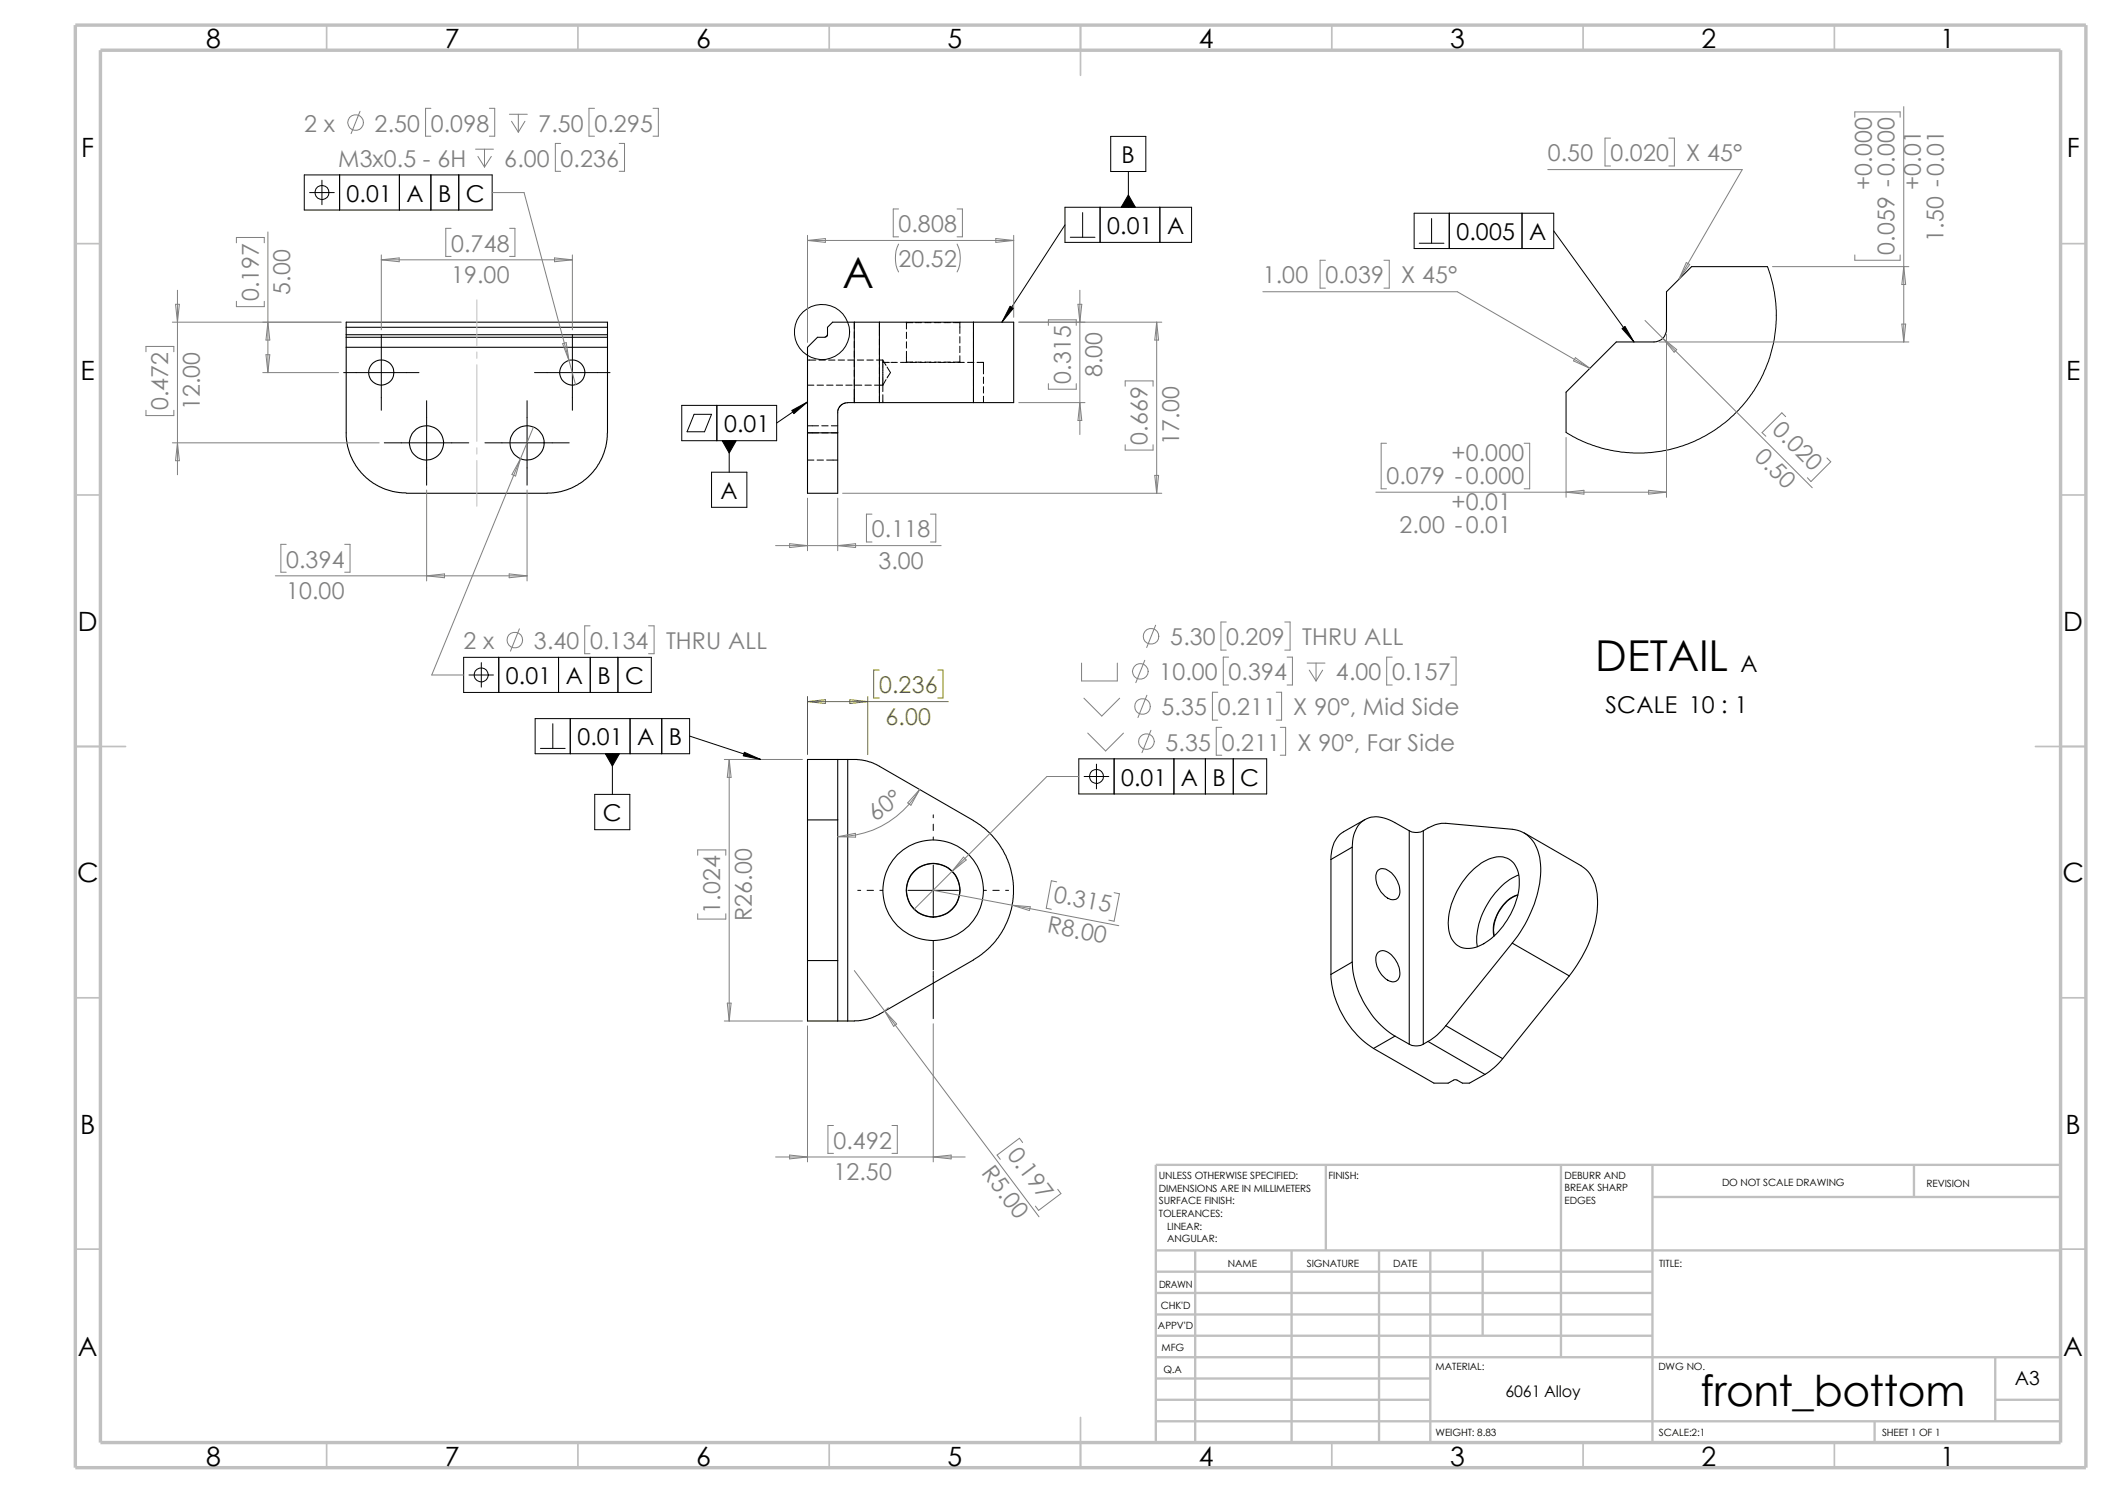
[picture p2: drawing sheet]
<svg xmlns="http://www.w3.org/2000/svg" width="420mm" height="297mm" viewBox="0 0 420 297" stroke-linecap="round" stroke-linejoin="round" font-family="sans-serif">
<g fill="none" stroke="#c0c0c0" stroke-width=".34">
<path d="M65 5v5M115 5v5M165 5v5M215 5v10M265 5v5M315 5v5M365 5v5M15 48.5h5M410 48.5h5M15 98.5h5M410 98.5h5M15 148.5h10"/>
<path d="M405 148.5h10M15 198.5h5M410 198.5h5M15 248.5h5M410 248.5h5M65 287v5M115 287v5M165 287v5M215 282v10M265 287v5M315 287v5M365 287v5"/>
</g>
<g fill="none" stroke="#c0c0c0" stroke-width=".47">
<path d="M263.8 231.7v17.1M310.6 231.7v38.3M328.8 231.7v55.3M328.8 238.1h81.2M380.8 231.7v6.4M410 231.7h-180v55.3M230 253h98.8M230 257.2h98.8M230 248.8h180M237.8 248.8v38.2M257 248.8v38.2M274.4 248.8v38.2"/>
<path d="M284.6 248.8v38.2M295 248.8v16.9M230 278.5h54.6M230 270h180M230 274.2h54.6M230 261.5h98.8M230 265.7h98.8M397 278.5h13M397 270v12.7M230 282.7h180M373 282.7v4.3"/>
</g>
<path d="M15 5h400v287h-400zM20 10h390v277h-390z" fill="none" stroke="#c0c0c0" stroke-width=".68" stroke-linecap="butt"/>
<g fill="none" stroke="#000" stroke-width=".21">
<path d="M351.6 53h-15.1l-4.9 5v7.5a2.46 2.46 0 0 1-2.5 2.5h-7.5l-10 10v8M68.9 67.1v19.9l.2 1.7 .5 1.7 .8 1.6 1 1.5 .9 1.1 1.7 1.4 1.3 .7 1.6 .7 1.8 .5 2.1 .2M68.9 66.6v.5M68.9 67.1h52M68.9 66.6v-2.5h52v2.5M68.9 69.1h52M68.9 66.6h52M68.9 65.1h52M120.9 66.6v.5M120.9 67.1v19l-.3 2.2-.5 2-.9 1.9-1.6 2.1-1.6 1.5-1.7 1-1.3 .6-1.5 .4-1.8 .3h-28.8M164.2 67.1h-1.6l-1.9 2v17M170 64.1h-4.3l-1.1 1v1.5l-.2 .4-.2 .1"/>
<path d="M170 64.1h5M170 64.1v16M175 64.1h18.7M175 64.1v16M193.7 64.1v16M193.7 64.1h8v16h-8M160.7 86.1h6M166.7 86.1v12h-6v-12M170 80.1l-1.9 .1-.6 .2-.5 .6-.3 .7v4.4M170 80.1h5M175 80.1h18.7M166.7 151.1h-6v12"/>
<path d="M166.7 151.1v12M166.7 151.1h2M168.7 151.1l2.9 .1 2.7 .9 19.4 11.1M168.7 151.1v52M160.7 163.1v28M160.7 163.1h6M166.7 163.1v28M193.6 163.2l2.7 1.9 2 2.2 1.2 1.8 .7 1.2 .9 2.6 .5 3.3-.1 3.1-.8 3.2-1.6 3.2-1 1.5-1.2 1.3-2.3 1.8-19.9 11.6-1.5 .7-1.3 .3-3.2 .2M264.8 171v22.8M269 168.5v22.9M269 168.5l-4.2 2.5M271.5 163.1l-4.2 2.4a5.9 5.9 0 0 0-2.5 5.5"/>
<path d="M274.2 173.1a2.09 2.09 0 0 1 2.7 .6 4.5 4.5 0 0 1 1.4 4.7 1.61 1.61 0 0 1-2.5 .1 4.8 4.8 0 0 1-1.9-5zM280.4 165.3a3 3 0 0 0 2.8 0M280.4 165.3l-2.9-1.6a5.8 5.8 0 0 0-6.4-.4 6.4 6.4 0 0 0-2.1 5.2M280.4 165.3v42.4M283.2 165.3a7.2 7.2 0 0 1 4.5-1.5l13.2 1.2a6 6 0 0 1 5.3 4.9 18.7 18.7 0 0 1-2 12.4l-1.7 3.1-1.6 2.2M283.2 165.3v42.4M292.7 173.4a8.2 8.2 0 0 1 6.3-2.9 4.5 4.5 0 0 1 3.3 5 15.5 15.5 0 0 1-7.6 12.5 4.1 4.1 0 0 1-5.9-1.3 10.6 10.6 0 0 1 .8-8.8 15.4 15.4 0 0 1 3.1-4.5zM302 178a7.7 7.7 0 0 0-4.8 8.2h.1M302 178.1a7.5 7.5 0 0 0-4.8 6l-.1 .9 .2 1.1M302.1 174.1a14.2 14.2 0 0 0-7.2 7.8 12.3 12.3 0 0 0-1 6.4M303.2 165.7l11.3 6.5a7.3 7.3 0 0 1 3.3 6.3 23.2 23.2 0 0 1-5 14.9l-.6 .7M160.7 191.1h6"/>
<path d="M160.7 191.1v12h6M166.7 191.1v12M264.8 193.8a19 19 0 0 0 8.5 14.8M269 191.4a18.8 18.8 0 0 0 8.5 14.7M269 191.4l-4.2 2.4M274.2 189.4a1.97 1.97 0 0 1 2.7 .6 4.4 4.4 0 0 1 1.4 4.7 1.57 1.57 0 0 1-2.5 .1 4.8 4.8 0 0 1-1.9-4.9zM300.9 187.6l-13.2 16.4M300.9 187.6l11.3 6.5M312.2 194.1l-13.2 16.5M166.7 203.1h2M273.3 208.6l12 6.9h2.8l1.2-.7h.4l1.3 .7h1.4l3-1.8M277.5 206.1l2.9 1.6"/>
<path d="M277.5 206.1l-4.2 2.5M280.4 207.7a3 3 0 0 0 2.8 0M284.1 207.2l-.9 .5M284.1 207.2l11.3 6.5M287.7 204l11.3 6.6M287.7 204a11.5 11.5 0 0 1-3.6 3.2M299 210.6a13.9 13.9 0 0 1-3.6 3.1"/>
<circle cx="75.9" cy="74.1" r="2.5"/>
<circle cx="113.9" cy="74.1" r="2.5"/>
<circle cx="84.9" cy="88.1" r="3.4"/>
<circle cx="104.9" cy="88.1" r="3.4"/>
<circle cx="185.6" cy="177.1" r="5.4"/>
<circle cx="185.6" cy="177.1" r="5.3"/>
<circle cx="185.7" cy="177.1" r="10"/>
</g>
<g fill="none" stroke="#000" stroke-width=".2">
<path d="M60.5 34.8h37.4v7h-37.4zM61.6 38.3h4.9M64.1 35.9v4.8M67.6 34.8v7M79.5 34.8v7M85.7 34.8v7M91.3 34.8v7M221 27.1h7v7h-7zM224.5 34.1v7.1M211.9 41.2h25.2v7h-25.2zM211.9 44.7l-12.6 19.4M212.9 47.2h4.9"/>
<path d="M215.4 42.3v4.9M218.9 41.2v7M230.8 41.2v7M281.3 42.4h27.8v7h-27.8zM282.4 48.4h4.9M284.8 43.5v4.9M288.3 42.4v7M302.8 42.4v7M309.1 45.9l16 22.1M351.6 53l.8 2.5a27.4 27.4 0 0 1-10 29.2 27.4 27.4 0 0 1-30.8 1.3M68.4 74.1h15M75.9 66.6v15"/>
<path d="M84.9 79.7v16.8M104.9 79.7v16.8M106.3 74.1h15.1M113.9 66.6v15M160.7 76.6h1.2M160.7 71.6h1.6M160.7 80l-6.2 4.2M162.6 76.6h1.2M162.9 71.6h1.3M164.5 76.6h1.2M164.8 71.6h1.3M166.4 76.6h1.2"/>
<path d="M166.8 71.6h1.2M168.3 76.6h1.2M168.7 71.6h1.2M170 64.1v1.3M170 66v1.3M170 67.9v1.3M170 69.8v1.3M170 71.7v1.3M170 73.6v1.3M170 75.5v1.3M170 77.4v1.3M170 78.8v1.3"/>
<path d="M170.2 76.6h1.2M170.6 71.6h1.2M172.1 76.6h1.3M172.5 71.6h1.2M174.4 71.6h1.2v6.3M175 64.1v1.3M175 65.5v1.3M175 67.4v1.3M175 69.3v1.3M175 71.2v1.3M175 73.1v1.3M175 75v1.3"/>
<path d="M175 76.9v1.3M175 78.8v1.3M175.6 71.6l.7 1.1M175.6 78.5v1.6M175.6 72.1h1.3M176.3 75.5l-.7 1.1h-1.6M176.5 73l.7 1.1-.7 1.1M177.2 72.1h1.3M179.2 72.1h12.7M180.3 64.1v.1M180.3 64.2h1.3M180.3 69.9v2.2"/>
<path d="M180.3 64.2v1.2M180.3 66.1v1.3M180.3 68v1.3M182.1 64.2h1.2M184 64.2h1.3M185.9 64.2h1.3M187.8 64.2h1.3M189.7 64.2h1.3M191 70.8v1.3M191 64.2v2.1M191 67v1.2M191 68.9v1.2"/>
<path d="M191 64.1v.1M192.5 72.1h1.3M193.7 64.1v1.3M193.7 66v1.3M193.7 67.9v1.3M193.7 69.8v1.3M193.7 71.7v1.3M193.7 73.6v1.3M193.7 75.5v1.3M193.7 77.4v1.3M193.7 78.8v1.3M194.4 72.1h1.3v2.3"/>
<path d="M195.7 75v1.3M195.7 76.9v1.3M195.7 78.8v1.3M76.5 88.1h16.8M96.5 88.1h16.7M135.6 80.6h18.9v7.1h-18.9zM138.1 82.4h3.5l-1.4 3.5h-3.5zM141.6 93.9h7v7h-7zM142.6 80.6v7.1M145.1 87.7v6.2M160.7 86.1h2.2M160.7 91.5h1.2"/>
<path d="M160.7 84.7h2.2M162.6 91.5h1.2M163.5 86.1h1.3M163.5 84.7h1.3M164.5 91.5h2.2M165.4 86.1h1.3M165.4 84.7h1.3M92.2 130.8h37.4v7h-37.4zM93.3 134.3h4.9M95.8 131.8v4.9M99.2 130.8v7M111.1 130.8v7"/>
<path d="M117.4 130.8v7M122.9 130.8v7M106.5 143h30.7v6.9h-30.7zM107.5 148.9h4.9M110 144v4.9M113.5 143v6.9M118.3 158h7v7.1h-7zM121.8 149.9v8.1M125.3 143v6.9M131.7 143v6.9M137.2 146.4l14.1 4.7M214.6 151h37.4v6.9h-37.4z"/>
<path d="M215.7 154.5h4.9M218.1 152v4.9M221.7 151v6.9M233.6 151v6.9M239.8 151v6.9M245.4 151v6.9M170.6 177.1h.6M172.5 177.1h1.3M175 177.1h.6M180.6 177.1h10.1M185.7 162.1v.6M185.7 164v1.2"/>
<path d="M185.7 166.5v.6M185.7 172.1v10M195.7 177.1h.6M197.5 177.1h1.3M200.1 177.1h.6M185.7 187.1v5.9M185.7 193.3v9.3"/>
<circle cx="64.1" cy="38.3" r="1.4"/>
<circle cx="163.6" cy="66" r="5.5"/>
<circle cx="95.8" cy="134.3" r="1.4"/>
<circle cx="218.1" cy="154.5" r="1.4"/>
</g>
<path d="M94.9 59.6v9.1M94.9 70v1.3M94.9 72.6v15.2M94.9 89.1v1.2M94.9 91.6v9.1" fill="none" stroke="#c0c0c0" stroke-width=".2"/>
<g fill="none" stroke="#808080" stroke-width=".2">
<path d="M71.6 22.1l-1.8 4.5M85.7 21.5h-1v5.6h1M94.6 29.7h3.6M95.1 31.1l1.3 2.1M96.4 29.7v3.5M97.4 21.5h1v5.6h-1M97.7 31.1l-1.3 2.1M97.9 38.3h6.4l8.9 33.4M101.3 22.7h3.6M101.8 24.1l1.3 2.2M103.1 22.7v3.6M104.4 24.1l-1.3 2.2"/>
<path d="M111.5 28.5h-1v5.6h1M118.3 21.5h-1.1v5.6h1.1M123.2 28.5h1v5.6h-1M129.9 21.5h1.1v5.6h-1.1M307.9 33.7h38.7l-12.5 21.8M320.4 27.5h-1.1v5.5h1.1M332 27.5h1.1v5.5h-1.1M369 23.3v-1h9v1M378.8 21.2v46.8M35.3 57.7v36.7M47 48.3v-1.1h5.6v1.1M47 59.9v1.1h5.6v-1.1"/>
<path d="M53.3 46.1v28M75.9 51.7l3.5-.4v.8zM75.9 50.7v14.9M75.9 51.7h38M89.7 45.4h-1v5.6h1M101.4 45.4h1v5.6h-1M110.3 51.3l3.6 .4-3.6 .4zM113.9 50.7v14.9M160.7 47.8l3.5-.3v.7zM160.7 46.8v21.3M160.7 47.8h41M178.8 41.6h-1.1v5.5h1.1"/>
<path d="M178.8 48.6a6.4 6.4 0 0 0 0 5.5M190.4 41.6h1.1v5.5h-1.1M190.4 48.6a6.4 6.4 0 0 1 0 5.5M198.1 47.5l3.6 .3-3.6 .4zM201.7 46.8v16.3M214.8 57.7v28.7M251.2 58h38.7l26.4 15.3M263.7 51.8h-1.1v5.5h1.1M275.3 51.8h1.1v5.5h-1.1M335.5 52.2l.7 .4-2.1 2.9zM352.6 53h27.2M369 50.7v1.1h9v-1.1"/>
<path d="M378.8 53l.3 3.6h-.7zM29 70v-1.1h5.6v1.1M34.3 64.1h33.6M34.9 60.5h.8l-.4 3.6zM52.3 74.1h15.1M52.9 70.6h.8l-.4 3.5zM53.3 64.1l.4 3.5h-.8zM111.9 68.4l.7-.2 .6 3.5zM113.2 71.7l1.3 4.8M202.7 64.1h28.4M208.6 64.7v-1.1h5.5v1.1M208.6 76.3v1.1h5.5v-1.1"/>
<path d="M214.5 60.5h.7l-.4 3.6zM223.9 76.8v-1h5.5v1M230.1 64.1v34M230.1 64.1l.4 3.5h-.8zM313.4 71.2l2.9 2.1-3.2-1.5zM327.3 63.8l3.5 3.5M330.1 68h49.7M330.8 67.3l2.8 2.3-.5 .5zM330.8 67.3l29.8 29.7M331.6 66.5v32.4M378.4 64.5h.7l-.3 3.5zM29 81.6v1.1h5.6v-1.1"/>
<path d="M34.3 88.1h41.1M35.3 88.1l.4 3.6h-.8zM84.9 97.5v18.1M103.5 91.3l-.9 3.4-.7-.3zM104.9 97.5v18.1M106.1 85l-20.2 49.3h6.3M160.7 99.1v10.5M166.7 99.1v10.5M167.6 98.1h63.5M202.7 80.1h13.2M214.8 80.1l.4 3.6h-.7zM223.9 88.5v1h5.5v-1"/>
<path d="M229.7 94.6h.8l-.4 3.5zM273.7 97.9h57.9M275.8 88.2h-1v9h1M303.2 88.2h1.1v9h-1.1M311.6 97.9l3.5-.4v.8zM311.6 87v11.9M328 97.5l3.6 .4-3.6 .4zM355.3 82.9l-.8-.8-3.9 4 .7 .7M363.5 91.1l.7 .8-3.9 3.9-.7-.8M54.8 114.6h50.1M56.9 108.3h-1v5.5h1M68.6 108.3h1v5.5h-1"/>
<path d="M84.9 114.6l3.5-.4v.7zM101.3 114.2l3.6 .4-3.6 .3zM154.3 108.5h32.9M157.1 108.2l3.6 .3-3.6 .4zM166.7 108.5l3.5-.3v.7zM173.5 102.3h-1.1v5.5h1.1M185.1 102.3h1.1v5.5h-1.1M103.3 125.1l-1.7 4.4M117.4 124.5h-1.1v5.5h1.1M129 124.5h1.1v5.5h-1.1M215.2 131.9v3.6h7.1v-3.6M215.6 138.9l3.6 3.6 3.6-3.6"/>
<path d="M227.8 131.4l-1.8 4.4M228.2 138.3l-1.8 4.4M229.9 124.4l-1.8 4.4M242.3 137.7h-1.1v5.6h1.1M244 123.7h-1.1v5.6h1.1M244.4 130.7h-1v5.6h1M253.9 137.7h1.1v5.6h-1.1M255.6 123.7h1.1v5.6h-1.1M256.1 130.7h1v5.6h-1M260.1 131.9h3.5M260.5 133.3l1.3 2.2M261.8 131.9v3.6"/>
<path d="M263.1 133.3l-1.3 2.2M277 130.7h-1.1v5.6h1.1M288.6 130.7h1.1v5.6h-1.1M144.1 151.1h15.5M145.1 151.1l.4 3.5h-.8zM145.1 151.1v52M183 157.1a18.8 18.8 0 0 1-16.3 9.4M183 157.1l-1.8 3.1-.6-.5zM214.6 154.5h-6.3l-26.4 26.4M216.4 145.8l3.6 3.6 3.5-3.6M229 145.3l-1.8 4.4M243.1 144.7h-1.1v5.5h1.1"/>
<path d="M254.7 144.7h1.1v5.5h-1.1M138.8 170.1v-1h5.6v1M166.7 166.5l3.5-.7v.7zM185.7 177.1l15.7 3M191.7 170.5l.5 .6-2.8 2.2zM210.2 175.4l-1-.2-1 5.5 1 .2M221.7 177.6l1 .2-1 5.5-1.1-.3M138.8 181.8v1h5.6v-1M144.7 199.6h.8l-.4 3.5zM170 193.1l6 8M201.4 180.1l21.2 4M201.4 180.1l3.6 .3-.2 .7z"/>
<path d="M144.1 203.1h15.5M160.7 204.1v27M176 201.1l2.4 2.6-.6 .5zM176 201.1l30.7 41M176.7 200.4l-.9 .8M185.7 203.7v27.4M154.3 230.2h37.7M157.1 229.8l3.6 .4-3.6 .3zM165.8 223.9h-1.1v5.5h1.1M177.5 223.9h1v5.5h-1M185.7 230.2l3.5-.4v.7zM203.5 227.3l-.7-.9-4.4 3.4 .6 .8"/>
<path d="M210.4 236.6l.7 .8-4.5 3.4-.6-.9"/>
<circle cx="70.7" cy="24.4" r="1.56"/>
<circle cx="102.4" cy="127.3" r="1.56"/>
<circle cx="226.9" cy="133.6" r="1.56"/>
<circle cx="229" cy="126.6" r="1.56"/>
<circle cx="227.3" cy="140.5" r="1.56"/>
<circle cx="228.1" cy="147.5" r="1.56"/>
</g>
<path d="M224.5 38.8l1.4 2.4h-2.8zM157.5 81.7l3.2-1.7-2.8 2.3zM201 60.9l.6 .4-2.3 2.8zM322.7 65.4l.6-.5 1.8 3.1zM143.7 87.7h2.8l-1.4 2.4zM120.4 149.9h2.8l-1.4 2.5zM148.1 149.6l3.2 1.5-3.4-.7z" fill="#000" stroke="#000" stroke-width=".2"/>
<path d="M160.7 138.6v11.5M160.7 139.6h28M160.7 139.6l3.5-.4v.8zM169.1 139.2l3.5 .4-3.5 .4zM172.6 138.6v11.5M174.9 133.3h-1.1v5.6h1.1M186.6 133.3h1v5.6h-1" fill="none" stroke="#808000" stroke-width=".2"/>
<g font-size="8.5">
<text x="167.6" y="57.2">A</text>
<text x="317.4" y="133.5">DETAIL</text>
<text x="338.3" y="279.7">front_bottom</text>
</g>
<g font-size="5.3">
<text x="41" y="9.6">8</text>
<text x="88.5" y="9.6">7</text>
<text x="138.5" y="9.6">6</text>
<text x="188.5" y="9.6">5</text>
<text x="238.5" y="9.6">4</text>
<text x="288.5" y="9.6">3</text>
<text x="338.5" y="9.6">2</text>
<text x="386" y="9.6">1</text>
<text x="16.2" y="31.3">F</text>
<text x="411.2" y="31.3">F</text>
<text x="16" y="75.6">E</text>
<text x="411" y="75.6">E</text>
<text x="15.5" y="125.6">D</text>
<text x="410.5" y="125.6">D</text>
<text x="15.3" y="175.6">C</text>
<text x="410.3" y="175.6">C</text>
<text x="16" y="225.6">B</text>
<text x="411" y="225.6">B</text>
<text x="15.5" y="269.8">A</text>
<text x="410.5" y="269.8">A</text>
<text x="41" y="291.6">8</text>
<text x="88.5" y="291.6">7</text>
<text x="138.5" y="291.6">6</text>
<text x="188.5" y="291.6">5</text>
<text x="238.5" y="291.6">4</text>
<text x="288.5" y="291.6">3</text>
<text x="338.5" y="291.6">2</text>
<text x="386" y="291.6">1</text>
</g>
<g font-size="4.6" fill="#808080">
<text x="60.5" y="26.2">2 x</text>
<text x="74.5" y="26.2">2.50</text>
<text x="85.7" y="26.2">0.098</text>
<text x="107.1" y="26.2">7.50</text>
<text x="118.3" y="26.2">0.295</text>
<text x="67.3" y="33.1">M3x0.5 - 6H</text>
<text x="100.3" y="33.1">6.00 0.236</text>
<text x="307.9" y="32.1">0.50</text>
<text x="320.4" y="32.1">0.020</text>
<text x="335.5" y="32.1">X 45°</text>
<text x="372.4" y="37.8" transform="rotate(-90 372.4 37.8)">+0.000</text>
<text x="382.2" y="37.8" transform="rotate(-90 382.2 37.8)">+0.01</text>
<text x="178.8" y="46.2">0.808</text>
<text x="89.7" y="50.1">0.748</text>
<text x="178.8" y="53.2">20.52</text>
<text x="376.9" y="50.7" transform="rotate(-90 376.9 50.7)">0.059 -0.000</text>
<text x="386.7" y="48.1" transform="rotate(-90 386.7 48.1)">1.50 -0.01</text>
<text x="51.5" y="59.9" transform="rotate(-90 51.5 59.9)">0.197</text>
<text x="57.7" y="58.6" transform="rotate(-90 57.7 58.6)">5.00</text>
<text x="89.7" y="56.3">19.00</text>
<text x="251.2" y="56.4">1.00</text>
<text x="263.7" y="56.4">0.039</text>
<text x="278.8" y="56.4">X 45°</text>
<text x="213" y="76.3" transform="rotate(-90 213 76.3)">0.315</text>
<text x="219.3" y="75.1" transform="rotate(-90 219.3 75.1)">8.00</text>
<text x="33.5" y="81.6" transform="rotate(-90 33.5 81.6)">0.472</text>
<text x="39.8" y="81.6" transform="rotate(-90 39.8 81.6)">12.00</text>
<text x="228.3" y="88.5" transform="rotate(-90 228.3 88.5)">0.669</text>
<text x="234.6" y="88.5" transform="rotate(-90 234.6 88.5)">17.00</text>
<text x="352.4" y="85.7" transform="rotate(45 352.4 85.7)">0.020</text>
<text x="288.8" y="91.8">+0.000</text>
<text x="348.9" y="91.1" transform="rotate(45 348.9 91.1)">0.50</text>
<text x="275.8" y="96.2">0.079 -0.000</text>
<text x="288.8" y="101.5">+0.01</text>
<text x="173.5" y="106.9">0.118</text>
<text x="278.4" y="106">2.00 -0.01</text>
<text x="56.9" y="112.9">0.394</text>
<text x="174.8" y="113.2">3.00</text>
<text x="56.9" y="119.2">10.00</text>
<text x="92.2" y="129.1">2 x</text>
<text x="106.2" y="129.1">3.40</text>
<text x="117.4" y="129.1">0.134</text>
<text x="132.5" y="129.1">THRU ALL</text>
<text x="232.8" y="128.4">5.30</text>
<text x="244" y="128.4">0.209</text>
<text x="259.1" y="128.4">THRU ALL</text>
<text x="230.6" y="135.3">10.00</text>
<text x="244.4" y="135.3">0.394</text>
<text x="265.8" y="135.3">4.00</text>
<text x="277" y="135.3">0.157</text>
<text x="231.1" y="142.3">5.35</text>
<text x="242.3" y="142.3">0.211</text>
<text x="257.3" y="142.3">X 90°, Mid Side</text>
<text x="231.9" y="149.3">5.35</text>
<text x="243.1" y="149.3">0.211</text>
<text x="258.1" y="149.3">X 90°, Far Side</text>
<text x="174.2" y="163.6" transform="rotate(-37 174.2 163.6)">60°</text>
<text x="209.5" y="179.4" transform="rotate(11 209.5 179.4)">0.315</text>
<text x="143.3" y="181.8" transform="rotate(-90 143.3 181.8)">1.024</text>
<text x="149.6" y="183.2" transform="rotate(-90 149.6 183.2)">R26.00</text>
<text x="208.2" y="185.5" transform="rotate(11 208.2 185.5)">R8.00</text>
<text x="165.8" y="228.5">0.492</text>
<text x="195.2" y="233.3" transform="rotate(53 195.2 233.3)">R5.0</text>
<text x="200.2" y="229.7" transform="rotate(53 200.2 229.7)">0.197</text>
<text x="165.8" y="234.8">12.50</text>
</g>
<g font-size="4.6">
<text x="223.1" y="32.5">B</text>
<text x="69" y="40.1">0.01</text>
<text x="80.9" y="40.1">A</text>
<text x="87.2" y="40.1">B</text>
<text x="92.7" y="40.1">C</text>
<text x="220.3" y="46.6">0.01</text>
<text x="232.2" y="46.6">A</text>
<text x="289.8" y="47.8">0.005</text>
<text x="304.2" y="47.8">A</text>
<text x="144.1" y="86">0.01</text>
<text x="143.3" y="99.3">A</text>
<text x="100.7" y="136.1">0.01</text>
<text x="112.6" y="136.1">A</text>
<text x="118.9" y="136.1">B</text>
<text x="124.4" y="136.1">C</text>
<text x="346.2" y="133.6">A</text>
<text x="319.4" y="141.8">SCALE 10 : 1</text>
<text x="114.9" y="148.3">0.01</text>
<text x="126.8" y="148.3">A</text>
<text x="133.1" y="148.3">B</text>
<text x="223.1" y="156.3">0.01</text>
<text x="234.9" y="156.3">A</text>
<text x="241.3" y="156.3">B</text>
<text x="246.8" y="156.3">C</text>
<text x="119.9" y="163.4">C</text>
</g>
<g font-size="4.6" fill="#808000">
<text x="174.9" y="137.9">0.236</text>
<text x="176.2" y="144.2">6.00</text>
</g>
<text font-size="3.9" x="400.9" y="275.5">A3</text>
<text font-size="3.2" x="299.5" y="277.9">6061 Alloy</text>
<g font-size="2">
<text x="230.5" y="234.6">UNLESS OTHERWISE SPECIFIED:</text>
<text x="230.5" y="237.1">DIMENSIONS ARE IN MILLIMETERS</text>
<text x="230.5" y="239.6">SURFACE FINISH:</text>
<text x="264.3" y="234.6">FINISH:</text>
<text x="311.3" y="239.5">EDGES</text>
<text x="311.3" y="234.5">DEBURR AND</text>
<text x="311.3" y="237">BREAK SHARP</text>
<text x="342.6" y="236">DO NOT SCALE DRAWING</text>
<text x="383.3" y="236.2">REVISION</text>
<text x="230.5" y="242.1">TOLERANCES:</text>
<text x="232.2" y="244.6">LINEAR:</text>
<text x="232.2" y="247.1">ANGULAR:</text>
<text x="260" y="252">SIGNATURE</text>
<text x="277.2" y="252">DATE</text>
<text x="330.1" y="252">TITLE:</text>
<text x="230.6" y="256.2">DRAWN</text>
<text x="244.3" y="252.1">NAME</text>
<text x="230.9" y="260.4">CHK'D</text>
<text x="230.4" y="264.5">APPV'D</text>
<text x="231.1" y="268.8">MFG</text>
<text x="231.5" y="273.1">Q.A</text>
<text x="285.6" y="272.5">MATERIAL:</text>
<text x="329.9" y="272.5">DWG NO.</text>
<text x="285.6" y="285.6">WEIGHT: 8.83</text>
<text x="330" y="285.6">SCALE:2:1</text>
<text x="374.4" y="285.6">SHEET 1 OF 1</text>
</g>
</svg>
